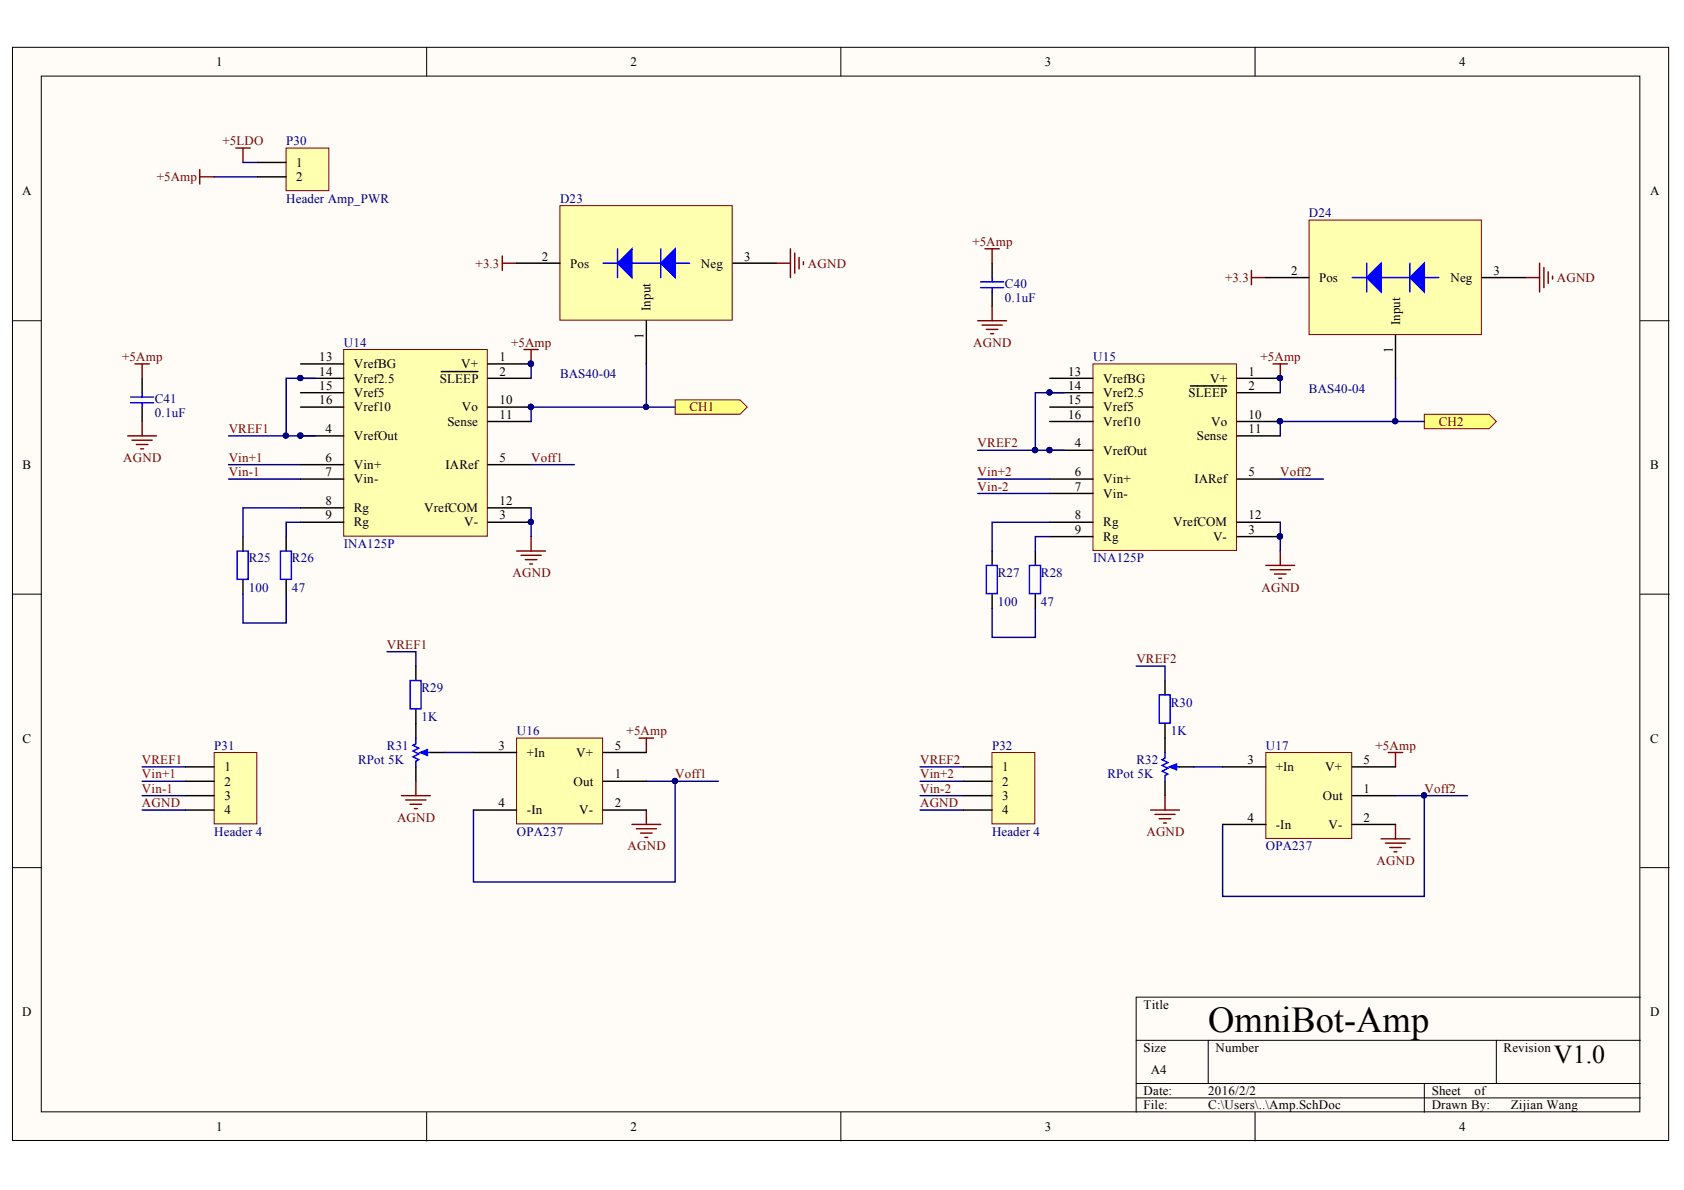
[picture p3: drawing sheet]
<svg xmlns="http://www.w3.org/2000/svg" width="297mm" height="210mm" viewBox="0 0 297 210" stroke-linecap="round" stroke-linejoin="round" font-family="sans-serif">
<g fill="#fffcf8" stroke="#000" stroke-width=".18">
<path d="M2.2 8.3h292.1v192.9h-292.1z"/>
<path d="M7.3 13.4h282v182.7h-282z"/>
</g>
<g fill="none" stroke="#000" stroke-width=".18">
<path d="M75.3 8.3v5.1M148.3 8.3v5.1M221.4 8.3v5.1M2.2 56.6h5.1M289.4 56.6h5M2.2 104.8h5.1M289.4 104.8h5M2.2 153h5.1M289.4 153h5M289.4 175.9h-89v20.3M75.3 196.2v5.1M148.3 196.2v5.1"/>
<path d="M200.4 183.5h89M200.4 191.1h89M200.4 193.7h89M213.1 183.5v7.6M221.4 196.2v5.1M251.2 191.1v5.1M263.9 183.5v7.6"/>
</g>
<g fill="#ffff80" stroke="#800000" stroke-width=".18">
<path d="M119.1 70.5h11.4l1.3 1.3-1.3 1.3h-11.4z" fill-rule="evenodd"/>
<path d="M251.2 73.1h11.5l1.2 1.2-1.2 1.3h-11.5z" fill-rule="evenodd"/>
</g>
<path d="M60.6 61.7h25.4v32.9h-25.4z" fill="#ffffb0" stroke="#800000" stroke-width=".18"/>
<g fill="none" stroke="#000" stroke-width=".25">
<path d="M25.1 66.7v2.6M25.1 71.8v2.5M53 64.2h7.6M53 66.7h7.6M53 76.9h7.6M53 71.8h7.6M53 69.3h7.6M77.8 65.5h6.5M86.1 64.2h7.6M86.1 66.7h7.6M86.1 71.8h7.6M86.1 74.3h7.6"/>
<path d="M42.9 94.7v2.5M50.5 94.7v2.5M53 92.1h7.6M53 82h7.6M53 84.5h7.6M53 89.6h7.6M86.1 92.1h7.6M86.1 82h7.6M86.1 89.6h7.6M42.9 102.3v2.5M50.5 102.3v2.5"/>
</g>
<g fill="#000080" stroke="#000080" stroke-width=".18">
<circle cx="93.6" cy="64.2" r=".46"/>
<circle cx="93.6" cy="92.1" r=".46"/>
<circle cx="53" cy="76.8" r=".46"/>
<circle cx="93.6" cy="71.8" r=".46"/>
<circle cx="53" cy="66.7" r=".46"/>
<circle cx="50.4" cy="76.8" r=".46"/>
</g>
<path d="M41.6 26.1h2.5M42.9 26.1v2.6M22.5 76.9h5.1M23.3 77.6h3.5M24.1 78.4h2M24.8 79.2h.5M25.1 74.3v2.6M91.1 97.2h5.1M91.9 98h3.6M92.7 98.7h2M93.4 99.5h.5M93.7 94.7v2.5" fill="none" stroke="#800000" stroke-width=".25"/>
<path d="M23 70h4.1M23 71h4.1M25.1 69.3v.7M25.1 71v.8M41.8 97.2h2v5h-2zM49.5 97.2h1.9v5h-1.9z" fill="none" stroke="#00f" stroke-width=".25"/>
<path d="M40.3 76.9h10.2M55.6 66.7h-5.1v10.2h5.1M40.3 82h12.7M40.3 84.5h12.7M53 89.6h-10.1v5.1M53 92.1h-2.5v2.6M93.7 89.6v5.1M93.7 82h7.6M42.9 104.8v5.1h7.6v-5.1" fill="none" stroke="#000080" stroke-width=".25"/>
<path d="M50.5 26.1h7.5v7.5h-7.5z" fill="#ffffb0" stroke="#800000" stroke-width=".18"/>
<path d="M45.4 28.7h5.1M45.4 31.2h5.1M73.4 127.7v2.5M73.4 135.3v2.5" fill="none" stroke="#000" stroke-width=".25"/>
<path d="M37.8 31.2h7.6M42.9 28.7h2.5M114 137.8h5.1v17.8h-35.6v-12.7" fill="none" stroke="#000080" stroke-width=".25"/>
<path d="M35.2 29.9v2.6M35.2 31.2h2.6M92.4 61.7h2.6M93.7 61.7v2.5M112.7 130.2h2.6M114 130.2v2.5M111.5 145.4h5.1M112.2 146.2h3.6M113 146.9h2M113.8 147.7h.5M114 142.9v2.5" fill="none" stroke="#800000" stroke-width=".25"/>
<g fill="#000080" stroke="#000080" stroke-width=".18">
<circle cx="93.6" cy="64.2" r=".46"/>
<circle cx="119" cy="137.8" r=".46"/>
</g>
<path d="M74.6 132.7h1.3" fill="none" stroke="#00f" stroke-width=".25"/>
<path d="M74.1 132.7l1.3-.5v1z" fill="#00f"/>
<path d="M72.3 120h2v5h-2zM73.4 130.2v1l-.6 .3 1.1 .5-1.1 .5 1.1 .5-1.1 .5 1.1 .5-.5 .3v1M74.1 132.7l1.3-.5v1z" fill="none" stroke="#00f" stroke-width=".25"/>
<path d="M73.4 117.5v2.5M73.4 125.1v2.6M75.9 132.7h2.5" fill="none" stroke="#000" stroke-width=".25"/>
<g fill="none" stroke="#800000" stroke-width=".25">
<path d="M88.6 46.4h2.5M88.6 45.2v2.5M136.9 46.4h2.5M139.4 43.9v5.1M140.2 44.6v3.6M140.9 45.4v2M141.7 46.2v.5M23.8 64.2h2.5M25.1 64.2v2.5M73.4 137.8v2.5M70.8 140.3h5.1M71.6 141.1h3.5"/>
<path d="M72.3 141.9h2.1M73.1 142.6h.5"/>
</g>
<path d="M93.7 64.2v2.5M114 64.2v7.6M119.1 71.8h-25.4v2.5M68.3 115h5.1v2.5M78.4 132.7h5.1M119.1 137.8h7.6" fill="none" stroke="#000080" stroke-width=".25"/>
<g fill="#000080" stroke="#000080" stroke-width=".18">
<circle cx="119" cy="137.8" r=".46"/>
<circle cx="93.6" cy="71.8" r=".46"/>
<circle cx="114" cy="71.8" r=".46"/>
<circle cx="93.6" cy="64.2" r=".46"/>
</g>
<path d="M192.8 64.2h25.3v32.9h-25.3z" fill="#ffffb0" stroke="#800000" stroke-width=".18"/>
<g fill="none" stroke="#000" stroke-width=".25">
<path d="M175 46.4v2.6M175 51.5v2.5M185.2 66.7h7.6M185.2 69.3h7.6M185.2 79.4h7.6M185.2 74.3h7.6M185.2 71.8h7.6M210 68.1h6.4M218.2 66.7h7.6M218.2 69.3h7.6M218.2 74.3h7.6M218.2 76.9h7.6"/>
<path d="M175 97.2v2.5M182.6 97.2v2.5M185.2 94.7h7.6M185.2 84.5h7.6M185.2 87h7.6M185.2 92.1h7.6M218.2 94.7h7.6M218.2 84.5h7.6M218.2 92.1h7.6M175 104.8v2.5M182.6 104.8v2.5M205.5 130.2v2.5"/>
<path d="M205.5 137.8v2.5"/>
</g>
<g fill="#000080" stroke="#000080" stroke-width=".18">
<circle cx="225.8" cy="66.7" r=".46"/>
<circle cx="225.8" cy="94.6" r=".47"/>
<circle cx="185.1" cy="79.4" r=".46"/>
<circle cx="225.8" cy="74.3" r=".46"/>
<circle cx="185.1" cy="69.2" r=".46"/>
<circle cx="182.6" cy="79.4" r=".47"/>
<circle cx="251.2" cy="140.3" r=".46"/>
</g>
<path d="M173 49.7h4M173 50.7h4M175 49v.7M175 50.7v.8M174 99.7h1.9v5h-1.9zM181.6 99.7h1.9v5h-1.9zM206.8 135.3h1.2" fill="none" stroke="#00f" stroke-width=".25"/>
<g fill="none" stroke="#800000" stroke-width=".25">
<path d="M172.5 56.6h5M173.2 57.3h3.6M174 58.1h2M174.7 58.9h.6M175 54v2.6M224.6 64.2h2.5M225.8 64.2v2.5M223.3 99.7h5.1M225.8 97.2v2.5M224 100.5h3.6M224.8 101.3h2M225.6 102h.5"/>
<path d="M244.9 132.7h2.5M246.2 132.7v2.6M243.6 148h5.1M244.4 148.7h3.5M245.1 149.5h2.1M245.9 150.2h.5M246.2 145.4v2.6"/>
</g>
<path d="M172.5 79.4h10.1M187.7 69.3h-5.1v10.1h5.1M172.5 84.5h12.7M172.5 87h12.7M185.2 92.1h-10.2v5.1M185.2 94.7h-2.6v2.5M225.8 92.1v5.1M225.8 84.5h7.6M175 107.3v5.1h7.6v-5.1M246.2 140.3h5v17.8h-35.5v-12.7" fill="none" stroke="#000080" stroke-width=".25"/>
<path d="M206.3 135.3l1.2-.5v1z" fill="#00f"/>
<path d="M204.5 122.6h1.9v5h-1.9zM205.5 132.7v1l-.5 .3 1 .5-1 .5 1 .5-1 .5 1 .5-.5 .3v1M206.3 135.3l1.2-.5v1z" fill="none" stroke="#00f" stroke-width=".25"/>
<path d="M205.5 120v2.6M205.5 127.7v2.5M208 135.3h2.6" fill="none" stroke="#000" stroke-width=".25"/>
<g fill="none" stroke="#800000" stroke-width=".25">
<path d="M173.7 43.9h2.6M175 43.9v2.5M220.7 49h2.6M220.7 47.7v2.5M269 49h2.6M271.6 46.4v5.1M272.3 47.2v3.5M273.1 47.9v2.1M273.9 48.7v.5M203 142.9h5M203.7 143.6h3.6M204.5 144.4h2"/>
<path d="M205.2 145.2h.5M205.5 140.3v2.6"/>
</g>
<path d="M225.8 66.7v2.6M246.2 66.7v7.6M251.2 74.3h-25.4v2.6M200.4 117.5h5.1v2.5M210.6 135.3h5.1M251.2 140.3h7.7" fill="none" stroke="#000080" stroke-width=".25"/>
<g fill="#000080" stroke="#000080" stroke-width=".18">
<circle cx="251.2" cy="140.3" r=".46"/>
<circle cx="225.8" cy="66.7" r=".46"/>
<circle cx="246.1" cy="74.3" r=".46"/>
<circle cx="225.8" cy="74.3" r=".46"/>
</g>
<path d="M37.8 132.7h7.5v12.6h-7.5z" fill="#ffffb0" stroke="#800000" stroke-width=".18"/>
<path d="M32.7 135.3h5.1M32.7 137.8h5.1M32.7 140.3h5.1M32.7 142.9h5.1" fill="none" stroke="#000" stroke-width=".25"/>
<path d="M25.1 135.3h7.6M25.1 137.8h7.6M25.1 140.3h7.6M25.1 142.9h7.6" fill="none" stroke="#000080" stroke-width=".25"/>
<path d="M175 132.7h7.5v12.6h-7.5z" fill="#ffffb0" stroke="#800000" stroke-width=".18"/>
<path d="M169.9 135.3h5.1M169.9 137.8h5.1M169.9 140.3h5.1M169.9 142.9h5.1" fill="none" stroke="#000" stroke-width=".25"/>
<path d="M162.3 135.3h7.6M162.3 137.8h7.6M162.3 140.3h7.6M162.3 142.9h7.6" fill="none" stroke="#000080" stroke-width=".25"/>
<path d="M91.1 130.2h15.2v15.1h-15.2z" fill="#ffffb0" stroke="#800000" stroke-width=".18"/>
<path d="M83.5 132.7h7.6M106.4 137.8h7.6M106.4 132.7h7.6M83.5 142.9h7.6M106.4 142.9h7.6" fill="none" stroke="#000" stroke-width=".25"/>
<path d="M223.3 132.7h15.1v15.2h-15.1z" fill="#ffffb0" stroke="#800000" stroke-width=".18"/>
<path d="M215.7 135.3h7.6M238.5 135.3h7.7M215.7 145.4h7.6M238.5 140.3h7.7M238.5 145.4h7.7" fill="none" stroke="#000" stroke-width=".25"/>
<path d="M98.8 36.3h30.4v20.2h-30.4z" fill="#ffffb0" stroke="#800000" stroke-width=".18"/>
<path d="M91.1 46.4h7.7M114 56.6v7.6M129.3 46.4h7.6" fill="none" stroke="#000" stroke-width=".25"/>
<path d="M108.9 46.4l2.6-2.5v5.1z" fill="#00f"/>
<path d="M108.9 46.4l2.6-2.5v5.1z" fill="none" stroke="#00f" stroke-width=".25"/>
<path d="M116.6 46.4l2.5-2.5v5.1z" fill="#00f"/>
<path d="M106.4 46.4h2.5M108.9 43.9v5.1M111.5 46.4h5.1M116.6 46.4l2.5-2.5v5.1zM116.6 43.9v5.1M119.1 46.4h2.5" fill="none" stroke="#00f" stroke-width=".25"/>
<path d="M230.9 38.8h30.4v20.2h-30.4z" fill="#ffffb0" stroke="#800000" stroke-width=".18"/>
<path d="M223.3 49h7.6M246.2 59.1v7.6M261.4 49h7.6" fill="none" stroke="#000" stroke-width=".25"/>
<path d="M241.1 49l2.5-2.6v5.1z" fill="#00f"/>
<path d="M241.1 49l2.5-2.6v5.1z" fill="none" stroke="#00f" stroke-width=".25"/>
<path d="M248.7 49l2.5-2.6v5.1z" fill="#00f"/>
<path d="M238.5 49h2.6M241.1 46.4v5.1M243.6 49h5.1M248.7 49l2.5-2.6v5.1zM248.7 46.4v5.1M251.2 49h2.6" fill="none" stroke="#00f" stroke-width=".25"/>
<text font-size="6.4" x="213.1" y="182.1">OmniBot-Amp</text>
<text font-size="4.6" x="274.1" y="187.6">V1.0</text>
<g font-size="2.3">
<text x="38.1" y="11.7">1</text>
<text x="111.2" y="11.7">2</text>
<text x="184.3" y="11.7">3</text>
<text x="257.4" y="11.7">4</text>
<text x="52.3" y="29.4">1</text>
<text x="3.9" y="34.5">A</text>
<text x="52.3" y="31.9">2</text>
<text x="291.1" y="34.5">A</text>
<text x="95.6" y="46">2</text>
<text x="100.6" y="47.2">Pos</text>
<text x="123.6" y="47.2">Neg</text>
<text x="131.3" y="46">3</text>
<text x="227.8" y="48.5">2</text>
<text x="232.7" y="49.8">Pos</text>
<text x="255.8" y="49.8">Neg</text>
<text x="263.4" y="48.5">3</text>
<text x="113.5" y="59.7" transform="rotate(-90 113.5 59.7)">1</text>
<text x="114.8" y="54.8" transform="rotate(-90 114.8 54.8)">Input</text>
<text x="247" y="57.4" transform="rotate(-90 247 57.4)">Input</text>
<text x="56.3" y="63.7">13</text>
<text x="62.4" y="65">VrefBG</text>
<text x="81.4" y="65">V+</text>
<text x="88.1" y="63.7">1</text>
<text x="245.7" y="62.3" transform="rotate(-90 245.7 62.3)">1</text>
<text x="56.3" y="66.2">14</text>
<text x="56.3" y="68.8">15</text>
<text x="56.3" y="71.3">16</text>
<text x="62.4" y="67.5">Vref2.5</text>
<text x="62.4" y="70">Vref5</text>
<text x="77.6" y="67.5">SLEEP</text>
<text x="88.1" y="66.2">2</text>
<text x="88.1" y="71.3">10</text>
<text x="188.4" y="66.2">13</text>
<text x="188.4" y="68.8">14</text>
<text x="188.4" y="71.3">15</text>
<text x="194.6" y="67.5">VrefBG</text>
<text x="194.6" y="70">Vref2.5</text>
<text x="209.7" y="70">SLEEP</text>
<text x="213.5" y="67.5">V+</text>
<text x="220.2" y="66.2">1</text>
<text x="220.2" y="68.8">2</text>
<text x="57.4" y="76.4">4</text>
<text x="62.4" y="77.7">VrefOut</text>
<text x="62.4" y="72.6">Vref10</text>
<text x="78.9" y="75.1">Sense</text>
<text x="81.4" y="72.6">Vo</text>
<text x="88.1" y="73.8">11</text>
<text x="188.4" y="73.8">16</text>
<text x="194.6" y="72.6">Vref5</text>
<text x="194.6" y="75.1">Vref10</text>
<text x="211.1" y="77.7">Sense</text>
<text x="213.6" y="75.1">Vo</text>
<text x="220.2" y="73.8">10</text>
<text x="220.2" y="76.4">11</text>
<text x="4" y="82.7">B</text>
<text x="57.4" y="81.5">6</text>
<text x="57.4" y="84">7</text>
<text x="62.4" y="82.7">Vin+</text>
<text x="78.6" y="82.7">IARef</text>
<text x="88.1" y="81.5">5</text>
<text x="189.6" y="78.9">4</text>
<text x="189.6" y="84">6</text>
<text x="194.6" y="80.2">VrefOut</text>
<text x="220.2" y="84">5</text>
<text x="291.1" y="82.7">B</text>
<text x="57.4" y="89.1">8</text>
<text x="62.4" y="85.3">Vin-</text>
<text x="88.1" y="89.1">12</text>
<text x="189.6" y="86.5">7</text>
<text x="194.6" y="85.3">Vin+</text>
<text x="194.6" y="87.8">Vin-</text>
<text x="210.7" y="85.3">IARef</text>
<text x="57.4" y="91.6">9</text>
<text x="62.4" y="90.3">Rg</text>
<text x="62.4" y="92.9">Rg</text>
<text x="74.8" y="90.3">VrefCOM</text>
<text x="81.9" y="92.9">V-</text>
<text x="88.1" y="91.6">3</text>
<text x="189.6" y="91.6">8</text>
<text x="189.6" y="94.1">9</text>
<text x="194.6" y="92.9">Rg</text>
<text x="194.6" y="95.4">Rg</text>
<text x="207" y="92.9">VrefCOM</text>
<text x="214" y="95.4">V-</text>
<text x="220.2" y="94.1">3</text>
<text x="220.2" y="91.6">12</text>
<text x="4" y="131">C</text>
<text x="291.1" y="131">C</text>
<text x="39.6" y="136">1</text>
<text x="88" y="132.2">3</text>
<text x="92.9" y="133.5">+In</text>
<text x="101.7" y="133.5">V+</text>
<text x="108.4" y="137.3">1</text>
<text x="108.4" y="132.2">5</text>
<text x="176.8" y="136">1</text>
<text x="220.1" y="134.8">3</text>
<text x="225" y="136">+In</text>
<text x="233.8" y="136">V+</text>
<text x="240.5" y="134.8">5</text>
<text x="39.6" y="138.6">2</text>
<text x="39.6" y="141.1">3</text>
<text x="39.6" y="143.6">4</text>
<text x="88" y="142.4">4</text>
<text x="92.9" y="143.6">-In</text>
<text x="101.1" y="138.6">Out</text>
<text x="102.2" y="143.6">V-</text>
<text x="108.4" y="142.4">2</text>
<text x="176.8" y="138.6">2</text>
<text x="176.8" y="141.1">3</text>
<text x="176.8" y="143.6">4</text>
<text x="233.3" y="141.1">Out</text>
<text x="240.5" y="139.8">1</text>
<text x="220.1" y="144.9">4</text>
<text x="225" y="146.2">-In</text>
<text x="234.4" y="146.2">V-</text>
<text x="240.5" y="144.9">2</text>
<text x="3.9" y="179.2">D</text>
<text x="201.7" y="177.9">Title</text>
<text x="291.1" y="179.2">D</text>
<text x="201.7" y="185.6">Size</text>
<text x="214.4" y="185.6">Number</text>
<text x="265.2" y="185.6">Revision</text>
<text x="203" y="189.4">A4</text>
<text x="201.7" y="193.2">Date:</text>
<text x="201.7" y="195.7">File:</text>
<text x="213.1" y="193.2">2016/2/2</text>
<text x="213.1" y="195.7">C:\Users\..\Amp.SchDoc</text>
<text x="252.5" y="193.2">Sheet</text>
<text x="252.5" y="195.7">Drawn By:</text>
<text x="260.1" y="193.2">of</text>
<text x="266.5" y="195.7">Zijian Wang</text>
<text x="38.1" y="199.5">1</text>
<text x="111.2" y="199.5">2</text>
<text x="184.3" y="199.5">3</text>
<text x="257.4" y="199.5">4</text>
</g>
<g font-size="2.3" fill="#800000">
<text x="39.2" y="25.6">+5LDO</text>
<text x="27.7" y="31.9">+5Amp</text>
<text x="83.9" y="47.2">+3.3</text>
<text x="142.5" y="47.2">AGND</text>
<text x="171.5" y="43.4">+5Amp</text>
<text x="216.1" y="49.8">+3.3</text>
<text x="274.6" y="49.8">AGND</text>
<text x="21.6" y="63.7">+5Amp</text>
<text x="90.2" y="61.2">+5Amp</text>
<text x="171.7" y="61.2">AGND</text>
<text x="222.3" y="63.7">+5Amp</text>
<text x="40.3" y="76.4">VREF1</text>
<text x="121.6" y="72.6">CH1</text>
<text x="253.8" y="75.1">CH2</text>
<text x="21.7" y="81.5">AGND</text>
<text x="40.3" y="81.5">Vin+1</text>
<text x="40.3" y="84">Vin-1</text>
<text x="93.7" y="81.5">Voff1</text>
<text x="172.4" y="78.9">VREF2</text>
<text x="172.4" y="84">Vin+2</text>
<text x="225.8" y="84">Voff2</text>
<text x="172.4" y="86.5">Vin-2</text>
<text x="90.4" y="101.7">AGND</text>
<text x="222.5" y="104.4">AGND</text>
<text x="68.3" y="114.5">VREF1</text>
<text x="200.4" y="117">VREF2</text>
<text x="110.5" y="129.7">+5Amp</text>
<text x="25" y="134.8">VREF1</text>
<text x="25" y="137.3">Vin+1</text>
<text x="119.1" y="137.3">Voff1</text>
<text x="162.3" y="134.8">VREF2</text>
<text x="162.3" y="137.3">Vin+2</text>
<text x="242.6" y="132.2">+5Amp</text>
<text x="25" y="139.8">Vin-1</text>
<text x="25" y="142.4">AGND</text>
<text x="162.3" y="139.8">Vin-2</text>
<text x="162.3" y="142.4">AGND</text>
<text x="251.3" y="139.8">Voff2</text>
<text x="70" y="144.9">AGND</text>
<text x="110.7" y="150">AGND</text>
<text x="202.2" y="147.4">AGND</text>
<text x="242.8" y="152.5">AGND</text>
</g>
<g font-size="2.3" fill="#000080">
<text x="50.5" y="25.6">P30</text>
<text x="50.5" y="35.7">Header Amp_PWR</text>
<text x="98.8" y="35.7">D23</text>
<text x="230.9" y="38.3">D24</text>
<text x="177.3" y="53.3">0.1uF</text>
<text x="177.3" y="50.8">C40</text>
<text x="60.6" y="61.2">U14</text>
<text x="192.8" y="63.7">U15</text>
<text x="27.3" y="71.1">C41</text>
<text x="98.8" y="66.8">BAS40-04</text>
<text x="230.9" y="69.3">BAS40-04</text>
<text x="27.3" y="73.6">0.1uF</text>
<text x="43.9" y="99.2">R25</text>
<text x="51.5" y="99.2">R26</text>
<text x="60.6" y="96.7">INA125P</text>
<text x="176" y="101.7">R27</text>
<text x="183.6" y="101.7">R28</text>
<text x="192.8" y="99.2">INA125P</text>
<text x="43.9" y="104.4">100</text>
<text x="51.5" y="104.4">47</text>
<text x="176" y="106.9">100</text>
<text x="183.6" y="106.9">47</text>
<text x="74.3" y="122.1">R29</text>
<text x="206.5" y="124.6">R30</text>
<text x="74.3" y="127.2">1K</text>
<text x="91.2" y="129.7">U16</text>
<text x="206.5" y="129.7">1K</text>
<text x="37.8" y="132.2">P31</text>
<text x="63.2" y="134.8">RPot 5K</text>
<text x="68.3" y="132.2">R31</text>
<text x="175" y="132.2">P32</text>
<text x="195.4" y="137.3">RPot 5K</text>
<text x="200.4" y="134.8">R32</text>
<text x="223.3" y="132.2">U17</text>
<text x="37.8" y="147.4">Header 4</text>
<text x="91.2" y="147.4">OPA237</text>
<text x="175" y="147.4">Header 4</text>
<text x="223.3" y="150">OPA237</text>
</g>
</svg>
